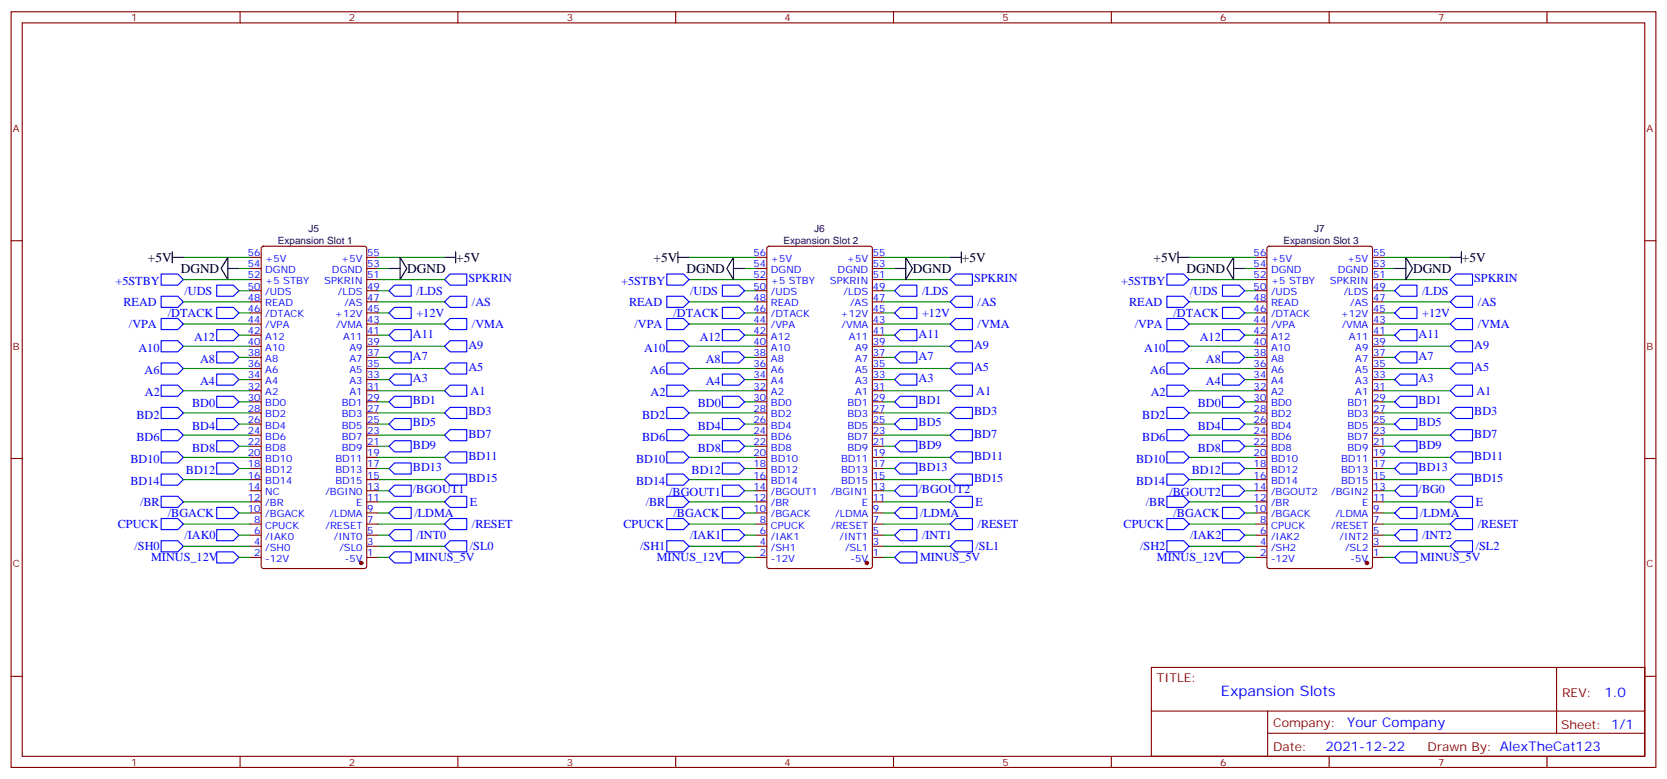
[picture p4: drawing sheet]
<svg xmlns="http://www.w3.org/2000/svg" width="529mm" height="247mm" viewBox="0 0 529 247" stroke-linecap="round" stroke-linejoin="round" font-family="sans-serif">
<g fill="none" stroke="#870000" stroke-width=".35">
<path d="M3.5 3.7h522.1v239.9h-522.1zM7.1 7.3h515v232.8h-515zM76.2 3.7v3.6M145.3 3.7v3.6M214.5 3.7v3.6M283.6 3.7v3.6M352.8 3.7v3.6M421.9 3.7v3.6M491.1 3.7v3.6M3.5 76.4h3.6M83.1 78.4l.5-.2h32.1l.7 .4v101.2l-.4 .6-32.4 .1-.6-.5-.1-101.1zM243.7 78.4l.4-.2h32.1l.7 .4v101.2l-.4 .6-32.4 .1-.6-.5-.1-101.1z"/>
<path d="M402.4 78.4l.5-.2h32.1l.6 .4 .1 101.2-.5 .6-32.3 .1-.7-.5v-101.1zM522.1 76.4h3.5M79.4 81.7h3.5M79.4 85.2h3.5M79.4 88.8h3.5M79.4 92.3h3.5M79.4 95.8h3.5M79.4 99.3h3.5M116.4 81.7h3.5M116.4 85.2h3.5M116.4 88.8h3.5M116.4 92.3h3.5"/>
<path d="M116.4 95.8h3.5M116.4 99.3h3.5M239.9 81.7h3.5M239.9 85.2h3.5M239.9 88.8h3.5M239.9 92.3h3.5M239.9 95.8h3.5M239.9 99.3h3.5M276.9 81.7h3.6M276.9 85.2h3.6M276.9 88.8h3.6M276.9 92.3h3.6"/>
<path d="M276.9 95.8h3.6M276.9 99.3h3.6M398.6 81.7h3.6M398.6 85.2h3.6M398.6 88.8h3.6M398.6 92.3h3.6M398.6 95.8h3.6M398.6 99.3h3.6M435.7 81.7h3.5M435.7 85.2h3.5M435.7 88.8h3.5M435.7 92.3h3.5"/>
<path d="M435.7 95.8h3.5M435.7 99.3h3.5M79.4 102.9h3.5M79.4 106.4h3.5M79.4 109.9h3.5M79.4 113.5h3.5M79.4 117h3.5M116.4 102.9h3.5M116.4 106.4h3.5M116.4 109.9h3.5M116.4 113.5h3.5M116.4 117h3.5"/>
<path d="M239.9 102.9h3.5M239.9 106.4h3.5M239.9 109.9h3.5M239.9 113.5h3.5M239.9 117h3.5M276.9 102.9h3.6M276.9 106.4h3.6M276.9 109.9h3.6M276.9 113.5h3.6M276.9 117h3.6M398.6 102.9h3.6M398.6 106.4h3.6"/>
<path d="M398.6 109.9h3.6M398.6 113.5h3.6M398.6 117h3.6M435.7 102.9h3.5M435.7 106.4h3.5M435.7 109.9h3.5M435.7 113.5h3.5M435.7 117h3.5M79.4 138.1h3.5M79.4 120.5h3.5M79.4 134.6h3.5M79.4 124h3.5"/>
<path d="M79.4 131.1h3.5M79.4 127.6h3.5M116.4 138.1h3.5M116.4 120.5h3.5M116.4 134.6h3.5M116.4 124h3.5M116.4 131.1h3.5M116.4 127.6h3.5M239.9 138.1h3.5M239.9 120.5h3.5M239.9 134.6h3.5M239.9 124h3.5"/>
<path d="M239.9 131.1h3.5M239.9 127.6h3.5M276.9 138.1h3.6M276.9 120.5h3.6M276.9 134.6h3.6M276.9 124h3.6M276.9 131.1h3.6M276.9 127.6h3.6M398.6 138.1h3.6M398.6 120.5h3.6M398.6 134.6h3.6M398.6 124h3.6"/>
<path d="M398.6 131.1h3.6M398.6 127.6h3.6M435.7 138.1h3.5M435.7 120.5h3.5M435.7 134.6h3.5M435.7 124h3.5M435.7 131.1h3.5M435.7 127.6h3.5M3.5 145.6h3.6M79.4 159.3h3.5M79.4 155.8h3.5M79.4 152.3h3.5"/>
<path d="M79.4 148.7h3.5M79.4 145.2h3.5M79.4 141.7h3.5M116.4 159.3h3.5M116.4 155.8h3.5M116.4 152.3h3.5M116.4 148.7h3.5M116.4 145.2h3.5M116.4 141.7h3.5M239.9 159.3h3.5M239.9 155.8h3.5M239.9 152.3h3.5"/>
<path d="M239.9 148.7h3.5M239.9 145.2h3.5M239.9 141.7h3.5M276.9 159.3h3.6M276.9 155.8h3.6M276.9 152.3h3.6M276.9 148.7h3.6M276.9 145.2h3.6M276.9 141.7h3.6M398.6 159.3h3.6M398.6 155.8h3.6M398.6 152.3h3.6"/>
<path d="M398.6 148.7h3.6M398.6 145.2h3.6M398.6 141.7h3.6M435.7 159.3h3.5M435.7 155.8h3.5M435.7 152.3h3.5M435.7 148.7h3.5M435.7 145.2h3.5M435.7 141.7h3.5M522.1 145.6h3.5M79.4 177h3.5M79.4 173.4h3.5"/>
<path d="M79.4 169.9h3.5M79.4 166.4h3.5M79.4 162.8h3.5M116.4 177h3.5M116.4 173.4h3.5M116.4 169.9h3.5M116.4 166.4h3.5M116.4 162.8h3.5M239.9 177h3.5M239.9 173.4h3.5M239.9 169.9h3.5M239.9 166.4h3.5"/>
<path d="M239.9 162.8h3.5M276.9 177h3.6M276.9 173.4h3.6M276.9 169.9h3.6M276.9 166.4h3.6M276.9 162.8h3.6M398.6 177h3.6M398.6 173.4h3.6M398.6 169.9h3.6M398.6 166.4h3.6M398.6 162.8h3.6M435.7 177h3.5"/>
<path d="M435.7 173.4h3.5M435.7 169.9h3.5M435.7 166.4h3.5M435.7 162.8h3.5M3.5 214.7h3.6M365.5 211.9h156.6v28.2h-156.6zM494.1 211.9v20.9M522.1 214.7h3.5M365.5 225.7h156.5M402.4 232.8h119.6M402.4 225.7v14.1M76.2 240.1v3.5"/>
<path d="M145.3 240.1v3.5M214.5 240.1v3.5M283.6 240.1v3.5M352.8 240.1v3.5M421.9 240.1v3.5M491.1 240.1v3.5"/>
</g>
<g fill="#870000" stroke="#870000" stroke-width=".35">
<circle cx="114.7" cy="178.7" r=".53"/>
<circle cx="275.2" cy="178.7" r=".53"/>
<circle cx="433.9" cy="178.7" r=".53"/>
</g>
<g fill="none" stroke="#008700" stroke-width=".35">
<path d="M58.2 81.7h21.2M58.2 88.8h21.2M58.2 95.8h21.2M75.8 85.2h3.6M75.8 92.3h3.6M75.8 99.3h3.6M119.9 81.7h21.2M119.9 85.2h3.6M119.9 88.8h21.2M119.9 92.3h3.6M119.9 95.8h21.2M119.9 99.3h3.6"/>
<path d="M218.7 81.7h21.2M218.7 88.8h21.2M218.7 95.8h21.2M236.4 85.2h3.5M236.4 92.3h3.5M236.4 99.3h3.5M280.5 81.7h21.1M280.5 85.2h3.5M280.5 88.8h21.1M280.5 92.3h3.5M280.5 95.8h21.1M280.5 99.3h3.5"/>
<path d="M377.5 81.7h21.1M377.5 88.8h21.1M377.5 95.8h21.1M395.1 85.2h3.5M395.1 92.3h3.5M395.1 99.3h3.5M439.2 81.7h21.2M439.2 85.2h3.5M439.2 88.8h21.2M439.2 92.3h3.5M439.2 95.8h21.2M439.2 99.3h3.5"/>
<path d="M58.2 102.9h21.2M58.2 117h21.2M58.2 109.9h21.2M75.8 113.5h3.6M75.8 106.4h3.6M119.9 102.9h21.2M119.9 117h21.2M119.9 113.5h3.6M119.9 109.9h21.2M119.9 106.4h3.6M218.7 102.9h21.2M218.7 117h21.2"/>
<path d="M218.7 109.9h21.2M236.4 113.5h3.5M236.4 106.4h3.5M280.5 102.9h21.1M280.5 117h21.1M280.5 113.5h3.5M280.5 109.9h21.1M280.5 106.4h3.5M377.5 102.9h21.1M377.5 117h21.1M377.5 109.9h21.1M395.1 113.5h3.5"/>
<path d="M395.1 106.4h3.5M439.2 102.9h21.2M439.2 117h21.2M439.2 113.5h3.5M439.2 109.9h21.2M439.2 106.4h3.5M58.2 124h21.2M58.2 131.1h21.2M58.2 138.1h21.2M75.8 120.5h3.6M75.8 127.6h3.6M75.8 134.6h3.6"/>
<path d="M119.9 124h21.2M119.9 120.5h3.6M119.9 127.6h3.6M119.9 131.1h21.2M119.9 134.6h3.6M119.9 138.1h21.2M218.7 124h21.2M218.7 131.1h21.2M218.7 138.1h21.2M236.4 120.5h3.5M236.4 127.6h3.5M236.4 134.6h3.5"/>
<path d="M280.5 124h21.1M280.5 120.5h3.5M280.5 127.6h3.5M280.5 131.1h21.1M280.5 134.6h3.5M280.5 138.1h21.1M377.5 124h21.1M377.5 131.1h21.1M377.5 138.1h21.1M395.1 120.5h3.5M395.1 127.6h3.5M395.1 134.6h3.5"/>
<path d="M439.2 124h21.2M439.2 120.5h3.5M439.2 127.6h3.5M439.2 131.1h21.2M439.2 134.6h3.5M439.2 138.1h21.2M58.2 145.2h21.2M58.2 152.3h21.2M58.2 159.3h21.2M75.8 141.7h3.6M75.8 148.7h3.6M119.9 141.7h3.6"/>
<path d="M119.9 145.2h21.2M119.9 148.7h3.6M119.9 152.3h21.2M119.9 159.3h21.2M119.9 155.8h3.6M218.7 145.2h21.2M218.7 152.3h21.2M218.7 159.3h21.2M236.4 141.7h3.5M236.4 148.7h3.5M236.4 155.8h3.5M280.5 141.7h3.5"/>
<path d="M280.5 145.2h21.1M280.5 148.7h3.5M280.5 152.3h21.1M280.5 159.3h21.1M280.5 155.8h3.5M377.5 145.2h21.1M377.5 152.3h21.1M377.5 159.3h21.1M395.1 141.7h3.5M395.1 148.7h3.5M395.1 155.8h3.5M439.2 141.7h3.5"/>
<path d="M439.2 145.2h21.2M439.2 148.7h3.5M439.2 152.3h21.2M439.2 159.3h21.2M439.2 155.8h3.5M58.2 166.4h21.2M58.2 173.4h21.2M75.8 162.8h3.6M75.8 169.9h3.6M75.8 177h3.6M119.9 162.8h3.6M119.9 166.4h21.2"/>
<path d="M119.9 169.9h3.6M119.9 173.4h21.2M119.9 177h3.6M218.7 166.4h21.2M218.7 173.4h21.2M236.4 162.8h3.5M236.4 169.9h3.5M236.4 177h3.5M280.5 162.8h3.5M280.5 166.4h21.1M280.5 169.9h3.5M280.5 173.4h21.1"/>
<path d="M280.5 177h3.5M377.5 166.4h21.1M377.5 173.4h21.1M395.1 162.8h3.5M395.1 169.9h3.5M395.1 177h3.5M439.2 162.8h3.5M439.2 166.4h21.2M439.2 169.9h3.5M439.2 173.4h21.2M439.2 177h3.5"/>
</g>
<g fill="none" stroke="#000" stroke-width=".35">
<path d="M54.7 79.9v3.6M144.6 79.9v3.6M215.2 79.9v3.6M305.2 79.9v3.6M373.9 79.9v3.6M463.9 79.9v3.6M54.7 81.7h3.5M72.3 81.7v7.1l-2.1-3.6zM72.3 85.2h3.5M123.5 85.2h3.5M127 81.7l2.1 3.5-2.1 3.6zM141.1 81.7h3.5"/>
<path d="M215.2 81.7h3.5M232.8 81.7v7.1l-2.1-3.6zM232.8 85.2h3.6M284 85.2h3.5M287.5 81.7l2.1 3.5-2.1 3.6zM301.6 81.7h3.6M373.9 81.7h3.6M391.6 81.7v7.1l-2.1-3.6zM391.6 85.2h3.5M442.7 85.2h3.6M446.3 81.7l2.1 3.5-2.1 3.6zM460.4 81.7h3.5"/>
</g>
<g fill="none" stroke="#00f" stroke-width=".35">
<path d="M51.2 87h5.2l1.8 1.8-1.8 1.7h-5.2zM51.2 94.1h5.2l1.8 1.7-1.8 1.8h-5.2zM68.8 90.5h5.3l1.7 1.8-1.7 1.8h-5.3zM68.8 97.6h5.3l1.7 1.7-1.7 1.8h-5.3zM123.5 92.3l1.7-1.8h5.3v3.6h-5.3zM123.5 99.3l1.7-1.7h5.3v3.5h-5.3zM141.1 88.8l1.8-1.8h5.3v3.5h-5.3zM141.1 95.8l1.8-1.7h5.3v3.5h-5.3zM211.7 94.1h5.3l1.7 1.7-1.7 1.8h-5.3zM211.7 87h5.3l1.7 1.8-1.7 1.7h-5.3zM229.3 97.6h5.3l1.8 1.7-1.8 1.8h-5.3zM229.3 90.5h5.3l1.8 1.8-1.8 1.8h-5.3z"/>
<path d="M284 99.3l1.8-1.7h5.2v3.5h-5.2zM284 92.3l1.8-1.8h5.2v3.6h-5.2zM301.6 88.8l1.8-1.8h5.3v3.5h-5.3zM303.4 94.1h5.3v3.5h-5.3l-1.8-1.8zM370.4 94.1h5.3l1.8 1.7-1.8 1.8h-5.3zM370.4 87h5.3l1.8 1.8-1.8 1.7h-5.3zM388.1 97.6h5.2l1.8 1.7-1.8 1.8h-5.2zM388.1 90.5h5.2l1.8 1.8-1.8 1.8h-5.2zM442.7 99.3l1.8-1.7h5.3v3.5h-5.3zM444.5 90.5h5.3v3.6h-5.3l-1.8-1.8zM460.4 95.8l1.7-1.7h5.3v3.5h-5.3zM460.4 88.8l1.7-1.8h5.3v3.5h-5.3z"/>
<path d="M51.2 101.1h5.2l1.8 1.8-1.8 1.7h-5.2zM51.2 115.2h5.2l1.8 1.8-1.8 1.7h-5.2zM51.2 108.2h5.2l1.8 1.7-1.8 1.8h-5.2zM68.8 118.7h5.3l1.7 1.8-1.7 1.8h-5.3zM68.8 111.7h5.3l1.7 1.8-1.7 1.7h-5.3zM68.8 104.6h5.3l1.7 1.8-1.7 1.8h-5.3zM123.5 113.5l1.7-1.8h5.3v3.5h-5.3zM123.5 106.4l1.7-1.8h5.3v3.6h-5.3zM141.1 102.9l1.8-1.8h5.3v3.5h-5.3zM141.1 117l1.8-1.8h5.3v3.5h-5.3zM141.1 109.9l1.8-1.7h5.3v3.5h-5.3zM211.7 108.2h5.3l1.7 1.7-1.7 1.8h-5.3z"/>
<path d="M211.7 115.2h5.3l1.7 1.8-1.7 1.7h-5.3zM211.7 101.1h5.3l1.7 1.8-1.7 1.7h-5.3zM229.3 104.6h5.3l1.8 1.8-1.8 1.8h-5.3zM229.3 111.7h5.3l1.8 1.8-1.8 1.7h-5.3zM229.3 118.7h5.3l1.8 1.8-1.8 1.8h-5.3zM284 106.4l1.8-1.8h5.2v3.6h-5.2zM284 113.5l1.8-1.8h5.2v3.5h-5.2zM303.4 108.2h5.3v3.5h-5.3l-1.8-1.8zM303.4 115.2h5.3v3.5h-5.3l-1.8-1.7zM303.4 101.1h5.3v3.5h-5.3l-1.8-1.7zM370.4 108.2h5.3l1.8 1.7-1.8 1.8h-5.3zM370.4 115.2h5.3l1.8 1.8-1.8 1.7h-5.3z"/>
<path d="M370.4 101.1h5.3l1.8 1.8-1.8 1.7h-5.3zM388.1 104.6h5.2l1.8 1.8-1.8 1.8h-5.2zM388.1 111.7h5.2l1.8 1.8-1.8 1.7h-5.2zM388.1 118.7h5.2l1.8 1.8-1.8 1.8h-5.2zM442.7 106.4l1.8-1.8h5.3v3.6h-5.3zM442.7 113.5l1.8-1.8h5.3v3.5h-5.3zM460.4 109.9l1.7-1.7h5.3v3.5h-5.3zM460.4 117l1.7-1.8h5.3v3.5h-5.3zM460.4 102.9l1.7-1.8h5.3v3.5h-5.3zM51.2 122.3h5.2l1.8 1.7-1.8 1.8h-5.2zM51.2 129.3h5.2l1.8 1.8-1.8 1.8h-5.2zM51.2 136.4h5.2l1.8 1.7-1.8 1.8h-5.2z"/>
<path d="M68.8 125.8h5.3l1.7 1.8-1.7 1.7h-5.3zM68.8 132.9h5.3l1.7 1.7-1.7 1.8h-5.3zM68.8 139.9h5.3l1.7 1.8-1.7 1.7h-5.3zM123.5 120.5l1.7-1.8h5.3v3.6h-5.3zM123.5 127.6l1.7-1.8h5.3v3.5h-5.3zM123.5 134.6l1.7-1.7h5.3v3.5h-5.3zM141.1 124l1.8-1.7h5.3v3.5h-5.3zM141.1 131.1l1.8-1.8h5.3v3.6h-5.3zM141.1 138.1l1.8-1.7h5.3v3.5h-5.3zM211.7 136.4h5.3l1.7 1.7-1.7 1.8h-5.3zM211.7 129.3h5.3l1.7 1.8-1.7 1.8h-5.3zM211.7 122.3h5.3l1.7 1.7-1.7 1.8h-5.3z"/>
<path d="M229.3 139.9h5.3l1.8 1.8-1.8 1.7h-5.3zM229.3 132.9h5.3l1.8 1.7-1.8 1.8h-5.3zM229.3 125.8h5.3l1.8 1.8-1.8 1.7h-5.3zM284 134.6l1.8-1.7h5.2v3.5h-5.2zM284 127.6l1.8-1.8h5.2v3.5h-5.2zM284 120.5l1.8-1.8h5.2v3.6h-5.2zM301.6 138.1l1.8-1.7h5.3v3.5h-5.3zM303.4 129.3h5.3v3.6h-5.3l-1.8-1.8zM303.4 122.3h5.3v3.5h-5.3l-1.8-1.8zM370.4 136.4h5.3l1.8 1.7-1.8 1.8h-5.3zM370.4 129.3h5.3l1.8 1.8-1.8 1.8h-5.3zM370.4 122.3h5.3l1.8 1.7-1.8 1.8h-5.3z"/>
<path d="M388.1 139.9h5.2l1.8 1.8-1.8 1.7h-5.2zM388.1 132.9h5.2l1.8 1.7-1.8 1.8h-5.2zM388.1 125.8h5.2l1.8 1.8-1.8 1.7h-5.2zM442.7 127.6l1.8-1.8h5.3v3.5h-5.3zM442.7 120.5l1.8-1.8h5.3v3.6h-5.3zM444.5 132.9h5.3v3.5h-5.3l-1.8-1.8zM460.4 138.1l1.7-1.7h5.3v3.5h-5.3zM460.4 131.1l1.7-1.8h5.3v3.6h-5.3zM460.4 124l1.7-1.7h5.3v3.5h-5.3zM51.2 143.4h5.2l1.8 1.8-1.8 1.8h-5.2zM51.2 150.5h5.2l1.8 1.8-1.8 1.7h-5.2zM51.2 157.6h5.2l1.8 1.7-1.8 1.8h-5.2z"/>
<path d="M68.8 147h5.3l1.7 1.7-1.7 1.8h-5.3zM123.5 141.7l1.7-1.8h5.3v3.5h-5.3zM123.5 148.7l1.7-1.7h5.3v3.5h-5.3zM123.5 155.8l1.7-1.8h5.3v3.6h-5.3zM141.1 145.2l1.8-1.8h5.3v3.6h-5.3zM141.1 152.3l1.8-1.8h5.3v3.5h-5.3zM141.1 159.3l1.8-1.7h5.3v3.5h-5.3zM211.7 157.6h5.3l1.7 1.7-1.7 1.8h-5.3zM211.7 150.5h5.3l1.7 1.8-1.7 1.7h-5.3zM211.7 143.4h5.3l1.7 1.8-1.7 1.8h-5.3zM229.3 147h5.3l1.8 1.7-1.8 1.8h-5.3zM229.3 154h5.3l1.8 1.8-1.8 1.8h-5.3z"/>
<path d="M284 148.7l1.8-1.7h5.2v3.5h-5.2zM284 141.7l1.8-1.8h5.2v3.5h-5.2zM284 155.8l1.8-1.8h5.2v3.6h-5.2zM301.6 152.3l1.8-1.8h5.3v3.5h-5.3zM301.6 145.2l1.8-1.8h5.3v3.6h-5.3zM303.4 157.6h5.3v3.5h-5.3l-1.8-1.8zM370.4 157.6h5.3l1.8 1.7-1.8 1.8h-5.3zM370.4 150.5h5.3l1.8 1.8-1.8 1.7h-5.3zM370.4 143.4h5.3l1.8 1.8-1.8 1.8h-5.3zM388.1 147h5.2l1.8 1.7-1.8 1.8h-5.2zM388.1 154h5.2l1.8 1.8-1.8 1.8h-5.2zM442.7 148.7l1.8-1.7h5.3v3.5h-5.3z"/>
<path d="M442.7 141.7l1.8-1.8h5.3v3.5h-5.3zM444.5 154h5.3v3.6h-5.3l-1.8-1.8zM460.4 159.3l1.7-1.7h5.3v3.5h-5.3zM460.4 152.3l1.7-1.8h5.3v3.5h-5.3zM460.4 145.2l1.7-1.8h5.3v3.6h-5.3zM51.2 164.6h5.2l1.8 1.8-1.8 1.7h-5.2zM51.2 171.7h5.2l1.8 1.7-1.8 1.8h-5.2zM68.8 161.1h5.3l1.7 1.7-1.7 1.8h-5.3zM68.8 168.1h5.3l1.7 1.8-1.7 1.8h-5.3zM68.8 175.2h5.3l1.7 1.8-1.7 1.7h-5.3zM123.5 169.9l1.7-1.8h5.3v3.6h-5.3zM123.5 177l1.7-1.8h5.3v3.5h-5.3z"/>
<path d="M125.2 161.1h5.3v3.5h-5.3l-1.7-1.8zM141.1 166.4l1.8-1.8h5.3v3.5h-5.3zM141.1 173.4l1.8-1.7h5.3v3.5h-5.3zM211.7 171.7h5.3l1.7 1.7-1.7 1.8h-5.3zM211.7 164.6h5.3l1.7 1.8-1.7 1.7h-5.3zM229.3 175.2h5.3l1.8 1.8-1.8 1.7h-5.3zM229.3 168.1h5.3l1.8 1.8-1.8 1.8h-5.3zM229.3 161.1h5.3l1.8 1.7-1.8 1.8h-5.3zM284 177l1.8-1.8h5.2v3.5h-5.2zM284 169.9l1.8-1.8h5.2v3.6h-5.2zM284 162.8l1.8-1.7h5.2v3.5h-5.2zM303.4 171.7h5.3v3.5h-5.3l-1.8-1.8z"/>
<path d="M303.4 164.6h5.3v3.5h-5.3l-1.8-1.7zM370.4 171.7h5.3l1.8 1.7-1.8 1.8h-5.3zM370.4 164.6h5.3l1.8 1.8-1.8 1.7h-5.3zM388.1 175.2h5.2l1.8 1.8-1.8 1.7h-5.2zM388.1 168.1h5.2l1.8 1.8-1.8 1.8h-5.2zM388.1 161.1h5.2l1.8 1.7-1.8 1.8h-5.2zM442.7 177l1.8-1.8h5.3v3.5h-5.3zM442.7 169.9l1.8-1.8h5.3v3.6h-5.3zM442.7 162.8l1.8-1.7h5.3v3.5h-5.3zM460.4 173.4l1.7-1.7h5.3v3.5h-5.3zM460.4 166.4l1.7-1.8h5.3v3.5h-5.3z"/>
</g>
<text font-size="4.6" fill="#00f" x="387.6" y="220.9">Expansion Slots</text>
<g font-size="4.2">
<text x="46.9" y="83.1">+5V</text>
<text x="144.8" y="83.1">+5V</text>
<text x="207.5" y="83.1">+5V</text>
<text x="305.3" y="83.1">+5V</text>
<text x="366.2" y="83.1">+5V</text>
<text x="464.1" y="83.1">+5V</text>
<text x="57.4" y="86.6">DGND</text>
<text x="129.3" y="86.6">DGND</text>
<text x="217.9" y="86.6">DGND</text>
<text x="289.8" y="86.6">DGND</text>
<text x="376.6" y="86.6">DGND</text>
<text x="448.6" y="86.6">DGND</text>
</g>
<g font-size="4.2" fill="#00f">
<text x="509.3" y="221.1">1.0</text>
<text x="427.7" y="230.7">Your Company</text>
<text x="420.7" y="238.5">2021-12-22</text>
</g>
<g font-size="3.9" fill="#00f">
<text x="148.7" y="89.5">SPKRIN</text>
<text x="309.2" y="89.5">SPKRIN</text>
<text x="468" y="89.5">SPKRIN</text>
<text x="36.7" y="90.5">+5STBY</text>
<text x="58.6" y="93.5">/UDS</text>
<text x="132.2" y="93.5">/LDS</text>
<text x="197.2" y="90.5">+5STBY</text>
<text x="219.1" y="93.5">/UDS</text>
<text x="292.7" y="93.5">/LDS</text>
<text x="355.9" y="90.5">+5STBY</text>
<text x="377.8" y="93.5">/UDS</text>
<text x="451.4" y="93.5">/LDS</text>
<text x="39.2" y="97.1">READ</text>
<text x="53.3" y="100.6">/DTACK</text>
<text x="132.2" y="100.6">+12V</text>
<text x="149.8" y="97.1">/AS</text>
<text x="199.7" y="97.1">READ</text>
<text x="213.8" y="100.6">/DTACK</text>
<text x="292.7" y="100.6">+12V</text>
<text x="310.3" y="97.1">/AS</text>
<text x="358.4" y="97.1">READ</text>
<text x="372.5" y="100.6">/DTACK</text>
<text x="451.4" y="100.6">+12V</text>
<text x="469.1" y="97.1">/AS</text>
<text x="40.9" y="104.1">/VPA</text>
<text x="131.1" y="107.2">A11</text>
<text x="149.8" y="104.1">/VMA</text>
<text x="201.4" y="104.1">/VPA</text>
<text x="291.6" y="107.2">A11</text>
<text x="310.3" y="104.1">/VMA</text>
<text x="360.2" y="104.1">/VPA</text>
<text x="450.3" y="107.2">A11</text>
<text x="469.1" y="104.1">/VMA</text>
<text x="43.9" y="111.7">A10</text>
<text x="61.6" y="108.2">A12</text>
<text x="148.7" y="110.7">A9</text>
<text x="204.5" y="111.7">A10</text>
<text x="222.1" y="108.2">A12</text>
<text x="309.2" y="110.7">A9</text>
<text x="363.2" y="111.7">A10</text>
<text x="380.9" y="108.2">A12</text>
<text x="468" y="110.7">A9</text>
<text x="45.9" y="118.7">A6</text>
<text x="63.5" y="115.2">A8</text>
<text x="131.1" y="114.2">A7</text>
<text x="148.7" y="117.7">A5</text>
<text x="206.4" y="118.7">A6</text>
<text x="224" y="115.2">A8</text>
<text x="291.6" y="114.2">A7</text>
<text x="309.2" y="117.7">A5</text>
<text x="365.2" y="118.7">A6</text>
<text x="382.8" y="115.2">A8</text>
<text x="450.3" y="114.2">A7</text>
<text x="468" y="117.7">A5</text>
<text x="46" y="125.8">A2</text>
<text x="63.5" y="122.3">A4</text>
<text x="131.1" y="121.3">A3</text>
<text x="149.4" y="125.3">A1</text>
<text x="206.5" y="125.8">A2</text>
<text x="224" y="122.3">A4</text>
<text x="291.6" y="121.3">A3</text>
<text x="309.9" y="125.3">A1</text>
<text x="365.3" y="125.8">A2</text>
<text x="382.8" y="122.3">A4</text>
<text x="450.3" y="121.3">A3</text>
<text x="468.7" y="125.3">A1</text>
<text x="61" y="129.3">BD0</text>
<text x="131.1" y="128.3">BD1</text>
<text x="148.7" y="131.9">BD3</text>
<text x="221.5" y="129.3">BD0</text>
<text x="291.6" y="128.3">BD1</text>
<text x="309.2" y="131.9">BD3</text>
<text x="380.2" y="129.3">BD0</text>
<text x="450.3" y="128.3">BD1</text>
<text x="468" y="131.9">BD3</text>
<text x="43.3" y="132.9">BD2</text>
<text x="61" y="136.4">BD4</text>
<text x="131.1" y="135.4">BD5</text>
<text x="203.8" y="132.9">BD2</text>
<text x="221.5" y="136.4">BD4</text>
<text x="291.6" y="135.4">BD5</text>
<text x="362.6" y="132.9">BD2</text>
<text x="380.2" y="136.4">BD4</text>
<text x="450.3" y="135.4">BD5</text>
<text x="43.3" y="139.9">BD6</text>
<text x="61" y="143.4">BD8</text>
<text x="131.1" y="142.4">BD9</text>
<text x="148.7" y="138.9">BD7</text>
<text x="203.8" y="139.9">BD6</text>
<text x="221.5" y="143.4">BD8</text>
<text x="291.6" y="142.4">BD9</text>
<text x="309.2" y="138.9">BD7</text>
<text x="362.6" y="139.9">BD6</text>
<text x="380.2" y="143.4">BD8</text>
<text x="450.3" y="142.4">BD9</text>
<text x="468" y="138.9">BD7</text>
<text x="41.4" y="147">BD10</text>
<text x="131.1" y="149.5">BD13</text>
<text x="148.7" y="146">BD11</text>
<text x="201.9" y="147">BD10</text>
<text x="291.6" y="149.5">BD13</text>
<text x="309.2" y="146">BD11</text>
<text x="360.7" y="147">BD10</text>
<text x="450.3" y="149.5">BD13</text>
<text x="468" y="146">BD11</text>
<text x="41.4" y="154">BD14</text>
<text x="59" y="150.5">BD12</text>
<text x="148.7" y="153">BD15</text>
<text x="201.9" y="154">BD14</text>
<text x="219.5" y="150.5">BD12</text>
<text x="309.2" y="153">BD15</text>
<text x="360.7" y="154">BD14</text>
<text x="378.3" y="150.5">BD12</text>
<text x="468" y="153">BD15</text>
<text x="44.5" y="160.6">/BR</text>
<text x="131.1" y="156.6">/BGOUT1</text>
<text x="149.2" y="160.6">E</text>
<text x="205" y="160.6">/BR</text>
<text x="212.4" y="157.6">/BGOUT1</text>
<text x="291.6" y="156.6">/BGOUT2</text>
<text x="309.7" y="160.6">E</text>
<text x="363.7" y="160.6">/BR</text>
<text x="371.2" y="157.6">/BGOUT2</text>
<text x="450.3" y="156.6">/BG0</text>
<text x="468.4" y="160.6">E</text>
<text x="37.4" y="167.6">CPUCK</text>
<text x="53.3" y="164.1">/BGACK</text>
<text x="131.5" y="164.1">/LDMA</text>
<text x="149.8" y="167.6">/RESET</text>
<text x="197.9" y="167.6">CPUCK</text>
<text x="213.8" y="164.1">/BGACK</text>
<text x="292" y="164.1">/LDMA</text>
<text x="310.3" y="167.6">/RESET</text>
<text x="356.7" y="167.6">CPUCK</text>
<text x="372.5" y="164.1">/BGACK</text>
<text x="450.8" y="164.1">/LDMA</text>
<text x="469.1" y="167.6">/RESET</text>
<text x="58.6" y="171.2">/IAK0</text>
<text x="132.2" y="171.2">/INT0</text>
<text x="219.1" y="171.2">/IAK1</text>
<text x="292.7" y="171.2">/INT1</text>
<text x="377.8" y="171.2">/IAK2</text>
<text x="451.4" y="171.2">/INT2</text>
<text x="42.7" y="174.7">/SH0</text>
<text x="48" y="178.2">MINUS_12V</text>
<text x="131.5" y="178.2">MINUS_5V</text>
<text x="149.2" y="174.7">/SL0</text>
<text x="203.2" y="174.7">/SH1</text>
<text x="208.5" y="178.2">MINUS_12V</text>
<text x="292" y="178.2">MINUS_5V</text>
<text x="309.7" y="174.7">/SL1</text>
<text x="362" y="174.7">/SH2</text>
<text x="367.2" y="178.2">MINUS_12V</text>
<text x="450.8" y="178.2">MINUS_5V</text>
<text x="468.4" y="174.7">/SL2</text>
</g>
<g font-size="3.9" fill="#800">
<text x="367.2" y="216.5">TITLE:</text>
<text x="495.9" y="221.1">REV:</text>
<text x="404.1" y="230.7">Company:</text>
<text x="495.5" y="231.3">Sheet: 1/1</text>
<text x="404.1" y="238.3">Date:</text>
<text x="453.2" y="238.4">Drawn By: AlexTheCat123</text>
</g>
<g font-size="3.2" fill="#800">
<text x="41.6" y="6.7">1</text>
<text x="110.8" y="6.7">2</text>
<text x="179.9" y="6.7">3</text>
<text x="249.1" y="6.7">4</text>
<text x="318.2" y="6.7">5</text>
<text x="387.3" y="6.7">6</text>
<text x="456.5" y="6.7">7</text>
<text x="4.1" y="41.8">A</text>
<text x="522.6" y="41.8">A</text>
<text x="4.1" y="111">B</text>
<text x="522.6" y="111">B</text>
<text x="4.1" y="180.1">C</text>
<text x="522.6" y="180.1">C</text>
<text x="41.6" y="243.1">1</text>
<text x="110.8" y="243.1">2</text>
<text x="179.9" y="243.1">3</text>
<text x="249.1" y="243.1">4</text>
<text x="318.2" y="243.1">5</text>
<text x="387.3" y="243.1">6</text>
<text x="456.5" y="243.1">7</text>
</g>
<g font-size="3.2" fill="#000080">
<text x="88.2" y="77.5">Expansion Slot 1</text>
<text x="97.9" y="73.7">J5</text>
<text x="248.7" y="77.5">Expansion Slot 2</text>
<text x="258.4" y="73.7">J6</text>
<text x="407.5" y="77.5">Expansion Slot 3</text>
<text x="417.2" y="73.7">J7</text>
</g>
<g font-size="3.2" fill="#00f">
<text x="78.7" y="81.4">56</text>
<text x="84.2" y="83.1">+5V</text>
<text x="108.3" y="83.1">+5V</text>
<text x="116.6" y="81.4">55</text>
<text x="239.2" y="81.4">56</text>
<text x="244.7" y="83.1">+5V</text>
<text x="268.8" y="83.1">+5V</text>
<text x="277.1" y="81.4">55</text>
<text x="398" y="81.4">56</text>
<text x="403.5" y="83.1">+5V</text>
<text x="427.6" y="83.1">+5V</text>
<text x="435.9" y="81.4">55</text>
<text x="78.7" y="84.9">54</text>
<text x="78.7" y="88.4">52</text>
<text x="84.2" y="86.6">DGND</text>
<text x="105.4" y="86.6">DGND</text>
<text x="116.6" y="88.4">51</text>
<text x="116.6" y="84.9">53</text>
<text x="239.2" y="84.9">54</text>
<text x="239.2" y="88.4">52</text>
<text x="244.7" y="86.6">DGND</text>
<text x="265.9" y="86.6">DGND</text>
<text x="277.1" y="88.4">51</text>
<text x="277.1" y="84.9">53</text>
<text x="398" y="84.9">54</text>
<text x="398" y="88.4">52</text>
<text x="403.5" y="86.6">DGND</text>
<text x="424.6" y="86.6">DGND</text>
<text x="435.9" y="88.4">51</text>
<text x="435.9" y="84.9">53</text>
<text x="78.7" y="91.9">50</text>
<text x="78.7" y="95.5">48</text>
<text x="84.2" y="90.2">+5 STBY</text>
<text x="84.2" y="93.7">/UDS</text>
<text x="102.9" y="90.2">SPKRIN</text>
<text x="107.3" y="93.7">/LDS</text>
<text x="116.6" y="95.5">47</text>
<text x="116.6" y="91.9">49</text>
<text x="239.2" y="91.9">50</text>
<text x="239.2" y="95.5">48</text>
<text x="244.7" y="90.2">+5 STBY</text>
<text x="244.7" y="93.7">/UDS</text>
<text x="263.4" y="90.2">SPKRIN</text>
<text x="267.8" y="93.7">/LDS</text>
<text x="277.1" y="95.5">47</text>
<text x="277.1" y="91.9">49</text>
<text x="398" y="91.9">50</text>
<text x="398" y="95.5">48</text>
<text x="403.5" y="90.2">+5 STBY</text>
<text x="403.5" y="93.7">/UDS</text>
<text x="422.2" y="90.2">SPKRIN</text>
<text x="426.6" y="93.7">/LDS</text>
<text x="435.9" y="95.5">47</text>
<text x="435.9" y="91.9">49</text>
<text x="78.7" y="99">46</text>
<text x="84.2" y="97.2">READ</text>
<text x="84.2" y="100.8">/DTACK</text>
<text x="106.3" y="100.8">+12V</text>
<text x="109.3" y="97.2">/AS</text>
<text x="116.6" y="99">45</text>
<text x="239.2" y="99">46</text>
<text x="244.7" y="97.2">READ</text>
<text x="244.7" y="100.8">/DTACK</text>
<text x="266.8" y="100.8">+12V</text>
<text x="269.8" y="97.2">/AS</text>
<text x="277.1" y="99">45</text>
<text x="398" y="99">46</text>
<text x="403.5" y="97.2">READ</text>
<text x="403.5" y="100.8">/DTACK</text>
<text x="425.6" y="100.8">+12V</text>
<text x="428.6" y="97.2">/AS</text>
<text x="435.9" y="99">45</text>
<text x="78.7" y="102.5">44</text>
<text x="78.7" y="106">42</text>
<text x="84.2" y="104.3">/VPA</text>
<text x="84.2" y="107.8">A12</text>
<text x="106.7" y="104.3">/VMA</text>
<text x="108.9" y="107.8">A11</text>
<text x="116.6" y="106">41</text>
<text x="116.6" y="102.5">43</text>
<text x="239.2" y="102.5">44</text>
<text x="239.2" y="106">42</text>
<text x="244.7" y="104.3">/VPA</text>
<text x="244.7" y="107.8">A12</text>
<text x="267.2" y="104.3">/VMA</text>
<text x="269.4" y="107.8">A11</text>
<text x="277.1" y="106">41</text>
<text x="277.1" y="102.5">43</text>
<text x="398" y="102.5">44</text>
<text x="398" y="106">42</text>
<text x="403.5" y="104.3">/VPA</text>
<text x="403.5" y="107.8">A12</text>
<text x="425.9" y="104.3">/VMA</text>
<text x="428.2" y="107.8">A11</text>
<text x="435.9" y="106">41</text>
<text x="435.9" y="102.5">43</text>
<text x="78.7" y="109.6">40</text>
<text x="78.7" y="113.1">38</text>
<text x="84.2" y="111.3">A10</text>
<text x="110.9" y="111.3">A9</text>
<text x="116.6" y="113.1">37</text>
<text x="116.6" y="109.6">39</text>
<text x="239.2" y="109.6">40</text>
<text x="239.2" y="113.1">38</text>
<text x="244.7" y="111.3">A10</text>
<text x="271.4" y="111.3">A9</text>
<text x="277.1" y="113.1">37</text>
<text x="277.1" y="109.6">39</text>
<text x="398" y="109.6">40</text>
<text x="398" y="113.1">38</text>
<text x="403.5" y="111.3">A10</text>
<text x="430.2" y="111.3">A9</text>
<text x="435.9" y="113.1">37</text>
<text x="435.9" y="109.6">39</text>
<text x="78.7" y="116.6">36</text>
<text x="84.2" y="114.9">A8</text>
<text x="84.2" y="118.4">A6</text>
<text x="110.9" y="118.4">A5</text>
<text x="110.9" y="114.9">A7</text>
<text x="116.6" y="116.6">35</text>
<text x="239.2" y="116.6">36</text>
<text x="244.7" y="114.9">A8</text>
<text x="244.7" y="118.4">A6</text>
<text x="271.4" y="118.4">A5</text>
<text x="271.4" y="114.9">A7</text>
<text x="277.1" y="116.6">35</text>
<text x="398" y="116.6">36</text>
<text x="403.5" y="114.9">A8</text>
<text x="403.5" y="118.4">A6</text>
<text x="430.2" y="118.4">A5</text>
<text x="430.2" y="114.9">A7</text>
<text x="435.9" y="116.6">35</text>
<text x="78.7" y="120.2">34</text>
<text x="78.7" y="123.7">32</text>
<text x="84.2" y="121.9">A4</text>
<text x="84.2" y="125.4">A2</text>
<text x="110.9" y="125.4">A1</text>
<text x="110.9" y="121.9">A3</text>
<text x="116.6" y="123.7">31</text>
<text x="116.6" y="120.2">33</text>
<text x="239.2" y="120.2">34</text>
<text x="239.2" y="123.7">32</text>
<text x="244.7" y="121.9">A4</text>
<text x="244.7" y="125.4">A2</text>
<text x="271.4" y="125.4">A1</text>
<text x="271.4" y="121.9">A3</text>
<text x="277.1" y="123.7">31</text>
<text x="277.1" y="120.2">33</text>
<text x="398" y="120.2">34</text>
<text x="398" y="123.7">32</text>
<text x="403.5" y="121.9">A4</text>
<text x="403.5" y="125.4">A2</text>
<text x="430.2" y="125.4">A1</text>
<text x="430.2" y="121.9">A3</text>
<text x="435.9" y="123.7">31</text>
<text x="435.9" y="120.2">33</text>
<text x="78.7" y="127.2">30</text>
<text x="78.7" y="130.7">28</text>
<text x="84.2" y="129">BD0</text>
<text x="108.5" y="129">BD1</text>
<text x="116.6" y="130.7">27</text>
<text x="116.6" y="127.2">29</text>
<text x="239.2" y="127.2">30</text>
<text x="239.2" y="130.7">28</text>
<text x="244.7" y="129">BD0</text>
<text x="269" y="129">BD1</text>
<text x="277.1" y="130.7">27</text>
<text x="277.1" y="127.2">29</text>
<text x="398" y="127.2">30</text>
<text x="398" y="130.7">28</text>
<text x="403.5" y="129">BD0</text>
<text x="427.7" y="129">BD1</text>
<text x="435.9" y="130.7">27</text>
<text x="435.9" y="127.2">29</text>
<text x="78.7" y="134.3">26</text>
<text x="78.7" y="137.8">24</text>
<text x="84.2" y="132.5">BD2</text>
<text x="84.2" y="136">BD4</text>
<text x="108.5" y="136">BD5</text>
<text x="108.5" y="132.5">BD3</text>
<text x="116.6" y="137.8">23</text>
<text x="116.6" y="134.3">25</text>
<text x="239.2" y="134.3">26</text>
<text x="239.2" y="137.8">24</text>
<text x="244.7" y="132.5">BD2</text>
<text x="244.7" y="136">BD4</text>
<text x="269" y="136">BD5</text>
<text x="269" y="132.5">BD3</text>
<text x="277.1" y="137.8">23</text>
<text x="277.1" y="134.3">25</text>
<text x="398" y="134.3">26</text>
<text x="398" y="137.8">24</text>
<text x="403.5" y="132.5">BD2</text>
<text x="403.5" y="136">BD4</text>
<text x="427.7" y="136">BD5</text>
<text x="427.7" y="132.5">BD3</text>
<text x="435.9" y="137.8">23</text>
<text x="435.9" y="134.3">25</text>
<text x="78.7" y="141.3">22</text>
<text x="84.2" y="139.6">BD6</text>
<text x="84.2" y="143.1">BD8</text>
<text x="108.5" y="143.1">BD9</text>
<text x="108.5" y="139.6">BD7</text>
<text x="116.6" y="141.3">21</text>
<text x="239.2" y="141.3">22</text>
<text x="244.7" y="139.6">BD6</text>
<text x="244.7" y="143.1">BD8</text>
<text x="269" y="143.1">BD9</text>
<text x="269" y="139.6">BD7</text>
<text x="277.1" y="141.3">21</text>
<text x="398" y="141.3">22</text>
<text x="403.5" y="139.6">BD6</text>
<text x="403.5" y="143.1">BD8</text>
<text x="427.7" y="143.1">BD9</text>
<text x="427.7" y="139.6">BD7</text>
<text x="435.9" y="141.3">21</text>
<text x="78.7" y="144.9">20</text>
<text x="78.7" y="148.4">18</text>
<text x="84.2" y="146.6">BD10</text>
<text x="106.5" y="146.6">BD11</text>
<text x="116.6" y="148.4">17</text>
<text x="116.6" y="144.9">19</text>
<text x="239.2" y="144.9">20</text>
<text x="239.2" y="148.4">18</text>
<text x="244.7" y="146.6">BD10</text>
<text x="267" y="146.6">BD11</text>
<text x="277.1" y="148.4">17</text>
<text x="277.1" y="144.9">19</text>
<text x="398" y="144.9">20</text>
<text x="398" y="148.4">18</text>
<text x="403.5" y="146.6">BD10</text>
<text x="425.7" y="146.6">BD11</text>
<text x="435.9" y="148.4">17</text>
<text x="435.9" y="144.9">19</text>
<text x="78.7" y="151.9">16</text>
<text x="78.7" y="155.4">14</text>
<text x="84.2" y="150.1">BD12</text>
<text x="84.2" y="153.7">BD14</text>
<text x="106.5" y="153.7">BD15</text>
<text x="106.5" y="150.1">BD13</text>
<text x="116.6" y="155.4">13</text>
<text x="116.6" y="151.9">15</text>
<text x="239.2" y="151.9">16</text>
<text x="239.2" y="155.4">14</text>
<text x="244.7" y="150.1">BD12</text>
<text x="244.7" y="153.7">BD14</text>
<text x="267" y="153.7">BD15</text>
<text x="267" y="150.1">BD13</text>
<text x="277.1" y="155.4">13</text>
<text x="277.1" y="151.9">15</text>
<text x="398" y="151.9">16</text>
<text x="398" y="155.4">14</text>
<text x="403.5" y="150.1">BD12</text>
<text x="403.5" y="153.7">BD14</text>
<text x="425.7" y="153.7">BD15</text>
<text x="425.7" y="150.1">BD13</text>
<text x="435.9" y="155.4">13</text>
<text x="435.9" y="151.9">15</text>
<text x="78.7" y="159">12</text>
<text x="84.2" y="157.2">NC</text>
<text x="84.2" y="160.7">/BR</text>
<text x="103.3" y="157.2">/BGIN0</text>
<text x="113.1" y="160.7">E</text>
<text x="116.6" y="159">11</text>
<text x="239.2" y="159">12</text>
<text x="244.7" y="157.2">/BGOUT1</text>
<text x="244.7" y="160.7">/BR</text>
<text x="263.8" y="157.2">/BGIN1</text>
<text x="273.6" y="160.7">E</text>
<text x="277.1" y="159">11</text>
<text x="398" y="159">12</text>
<text x="403.5" y="157.2">/BGOUT2</text>
<text x="403.5" y="160.7">/BR</text>
<text x="422.6" y="157.2">/BGIN2</text>
<text x="432.4" y="160.7">E</text>
<text x="435.9" y="159">11</text>
<text x="78.7" y="162.5">10</text>
<text x="80.7" y="166">8</text>
<text x="84.2" y="164.3">/BGACK</text>
<text x="84.2" y="167.8">CPUCK</text>
<text x="103.3" y="167.8">/RESET</text>
<text x="104.6" y="164.3">/LDMA</text>
<text x="116.6" y="166">7</text>
<text x="116.6" y="162.5">9</text>
<text x="239.2" y="162.5">10</text>
<text x="241.2" y="166">8</text>
<text x="244.7" y="164.3">/BGACK</text>
<text x="244.7" y="167.8">CPUCK</text>
<text x="263.8" y="167.8">/RESET</text>
<text x="265.1" y="164.3">/LDMA</text>
<text x="277.1" y="166">7</text>
<text x="277.1" y="162.5">9</text>
<text x="398" y="162.5">10</text>
<text x="400" y="166">8</text>
<text x="403.5" y="164.3">/BGACK</text>
<text x="403.5" y="167.8">CPUCK</text>
<text x="422.6" y="167.8">/RESET</text>
<text x="423.9" y="164.3">/LDMA</text>
<text x="435.9" y="166">7</text>
<text x="435.9" y="162.5">9</text>
<text x="80.7" y="169.5">6</text>
<text x="80.7" y="173.1">4</text>
<text x="84.2" y="171.3">/IAK0</text>
<text x="106" y="171.3">/INT0</text>
<text x="116.6" y="173.1">3</text>
<text x="116.6" y="169.5">5</text>
<text x="241.2" y="169.5">6</text>
<text x="241.2" y="173.1">4</text>
<text x="244.7" y="171.3">/IAK1</text>
<text x="266.5" y="171.3">/INT1</text>
<text x="277.1" y="173.1">3</text>
<text x="277.1" y="169.5">5</text>
<text x="400" y="169.5">6</text>
<text x="400" y="173.1">4</text>
<text x="403.5" y="171.3">/IAK2</text>
<text x="425.3" y="171.3">/INT2</text>
<text x="435.9" y="173.1">3</text>
<text x="435.9" y="169.5">5</text>
<text x="80.7" y="176.6">2</text>
<text x="84.2" y="174.8">/SH0</text>
<text x="84.2" y="178.4">-12V</text>
<text x="107.7" y="174.8">/SL0</text>
<text x="109.5" y="178.4">-5V</text>
<text x="116.6" y="176.6">1</text>
<text x="241.2" y="176.6">2</text>
<text x="244.7" y="174.8">/SH1</text>
<text x="244.7" y="178.4">-12V</text>
<text x="268.2" y="174.8">/SL1</text>
<text x="270" y="178.4">-5V</text>
<text x="277.1" y="176.6">1</text>
<text x="400" y="176.6">2</text>
<text x="403.5" y="174.8">/SH2</text>
<text x="403.5" y="178.4">-12V</text>
<text x="427" y="174.8">/SL2</text>
<text x="428.7" y="178.4">-5V</text>
<text x="435.9" y="176.6">1</text>
</g>
</svg>
